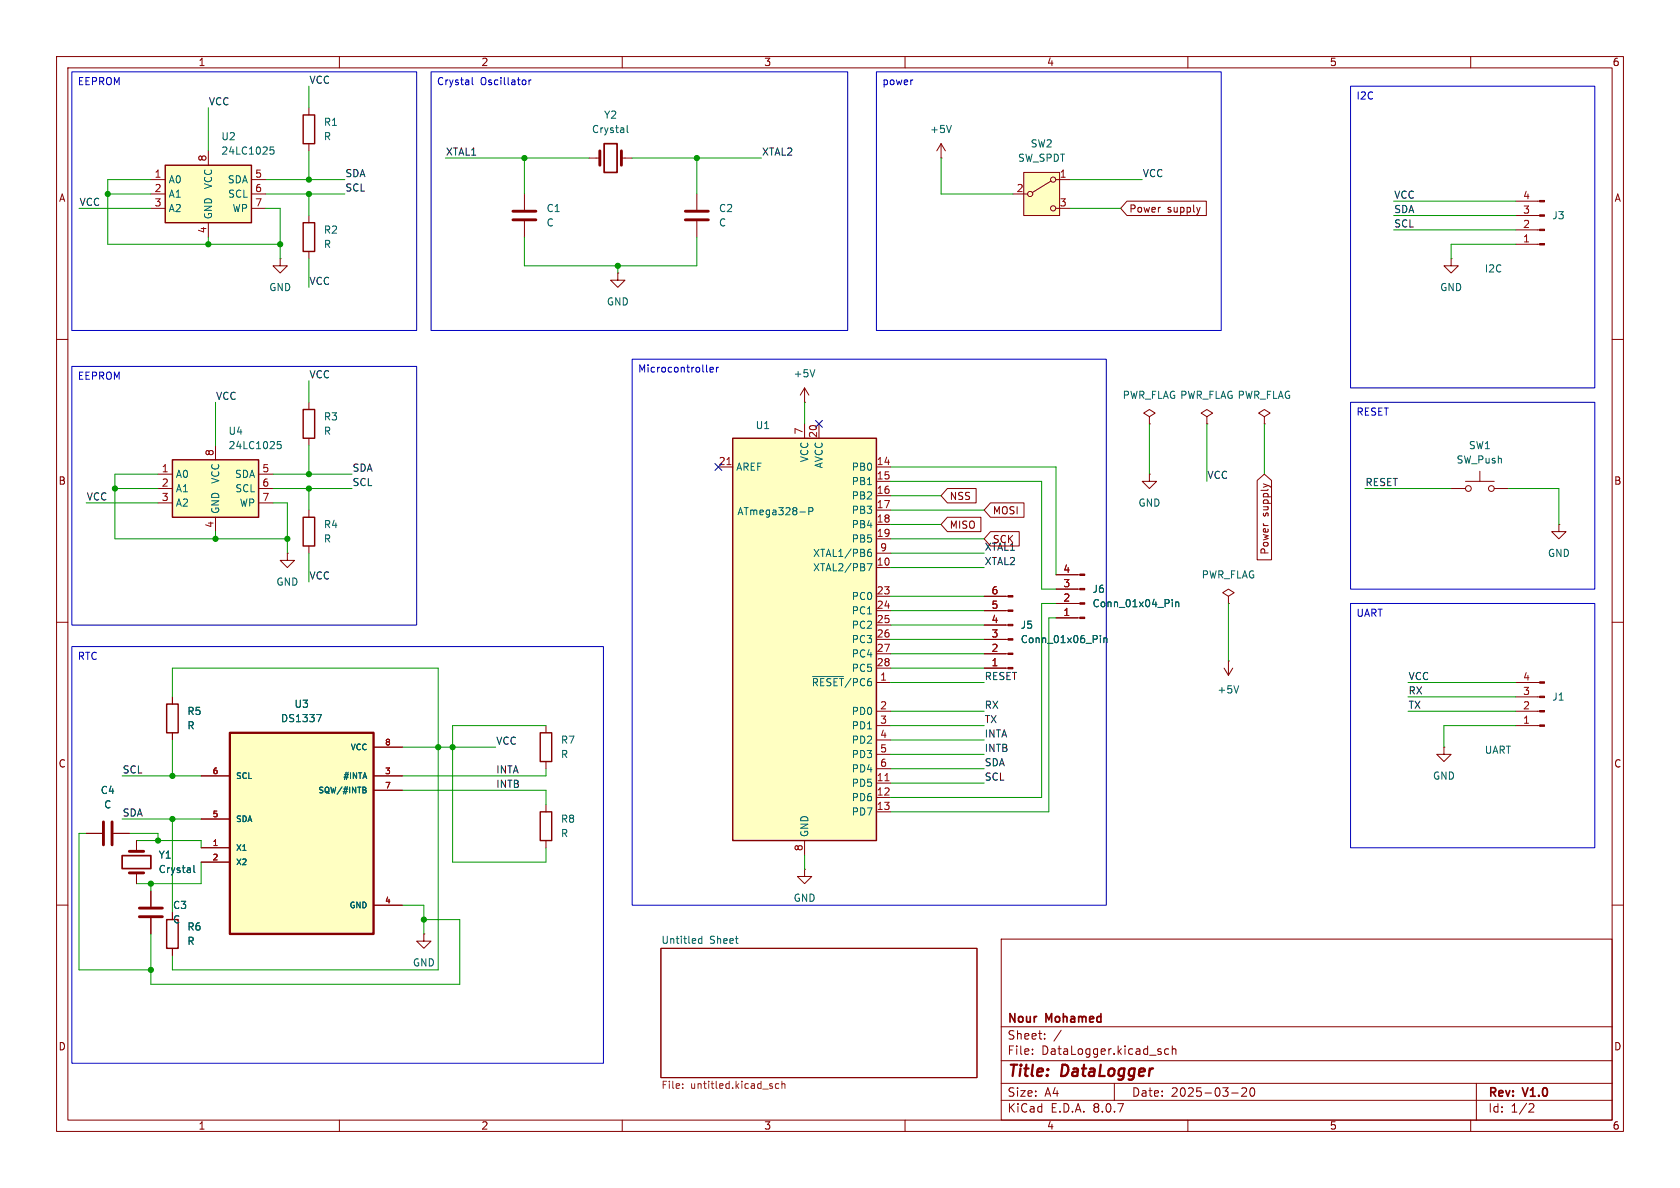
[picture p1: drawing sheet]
<svg xmlns="http://www.w3.org/2000/svg" width="297mm" height="210mm" viewBox="0 0 297 210" stroke-linecap="round" stroke-linejoin="round" font-family="sans-serif">
<g fill="none" stroke="#840000" stroke-width=".18">
<path d="M10 10h277v190h-277zM12 12h273v186h-273zM54.6 19.1v1.2M60 10v2M110 10v2M160 10v2M210 10v2M260 10v2M54.6 25.4v1.3M54.6 38.1v1.3M54.6 44.5v1.2M10 60h2"/>
<path d="M203.2 73.7l1-.7-1-.6-1 .6 1 .7v1.2M203.2 74.9h.1M285 60h2M10 110h2M285 110h2M255.3 132.1v1.3h1.2l-1.2 1.2-1.3-1.2h1.3M255.3 132.1h.1M268 120.7h4.2M268 123.2h4.2M268 125.7h4.2M268 128.3h4.2M10 160h2"/>
<path d="M116.8 167.6h55.9v22.9h-55.9zM177 166h108v32h-108zM285 160h2M60 198v2M110 198v2M160 198v2M177 194.5h108M177 191.5h108M177 187.5h108M177 181.5h108M182.5 186.3v.1M182.5 185.5v.1"/>
<path d="M184.7 183.6v.1M184.7 182.8v.1M187.6 182.1l-1.3 2M197 191.5v3M206.6 185.5l-.4-.1-.3 .3v.4l.1 .2h.6M207.2 185.5l.3-.1 .3 .1 .1 .9M207.2 184.9v1.5M210 198v2M217.7 193.2h1.2M219.5 192.4l.6-.1 .2 .1 .1 .3-.9 1.1h.9M221.1 192.4l.2-.1a.81 .81 0 0 1 .6 .6 .81 .81 0 0 1-.3 .8l-.1 .1a.81 .81 0 0 1-.4-1.4zM260 198v2"/>
<path d="M261 191.5v6.5M270.5 195.1l.5 .1 .2 .3-1 1.1h1"/>
</g>
<path d="M124.1 165.5v1.3M124.1 166l-.4-.1-.2 .3 .1 .5h.5" fill="none" stroke="#006464" stroke-width=".18"/>
<path d="M120.7 192.3v.1M120.7 191.6v.1M137.7 191.6h-.4l-.2 .2 .1 .5h.5M138.2 191.7l.2-.1h.3l.1 .8M138.2 191.1v1.3" fill="none" stroke="#725600" stroke-width=".18"/>
<path d="M53.6 20.3h2v5.1h-2zM53.6 39.4h2v5.1h-2z" fill="none" stroke="#840000" stroke-width=".25"/>
<g fill="#840000" stroke="#840000" stroke-width=".18">
<path d="M272.2 120.5h.8v.3h-.8z"/>
<path d="M272.2 123.1h.8v.2h-.8z"/>
<path d="M272.2 125.6h.8v.3h-.8z"/>
<path d="M272.2 128.1h.8v.3h-.8z"/>
</g>
<path d="M29.2 29.2h15.2v10.2h-15.2z" fill="#ffffc2"/>
<path d="M29.2 29.2h15.2v10.2h-15.2z" fill="none" stroke="#840000" stroke-width=".25"/>
<g fill="none" stroke="#840000" stroke-width=".18">
<path d="M26.7 31.8h2.5M26.7 34.3h2.5M26.7 36.8h2.5M36.8 26.7v2.5M36.8 39.4v2.5M44.4 31.8h2.6M44.4 34.3h2.6M44.4 36.8h2.6M268 35.6h4.2M268 38.1h4.2M256.5 45.7v1.3h1.3l-1.3 1.3-1.2-1.3h1.2M256.5 45.7h.1"/>
<path d="M268 40.6h4.2M268 43.2h4.2M223.5 73.7l1-.7-1-.6-1 .6 1 .7v1.2M223.5 74.9h.1"/>
</g>
<path d="M48.4 26h-.6l-.1 .6 .2-.1h.4l.1 .2v.4l-.2 .1-.5-.1" fill="none" stroke="#006464" stroke-width=".18"/>
<g fill="#840000" stroke="#840000" stroke-width=".18">
<path d="M272.2 35.4h.8v.3h-.8z"/>
<path d="M272.2 38h.8v.2h-.8z"/>
<path d="M272.2 40.5h.8v.3h-.8z"/>
<path d="M272.2 43.1h.8v.2h-.8z"/>
</g>
<path d="M30.5 81.3h15.2v10.1h-15.2z" fill="#ffffc2"/>
<path d="M30.5 81.3h15.2v10.1h-15.2zM53.6 91.4h2v5.1h-2z" fill="none" stroke="#840000" stroke-width=".25"/>
<g fill="none" stroke="#840000" stroke-width=".18">
<path d="M49.5 45.7v1.3h1.3l-1.3 1.3-1.2-1.3h1.2M49.5 45.7h.1M38.1 78.7v2.6M142.2 71.1h.1M142.2 68.6l-.7 1.3M142.2 68.6v2.5M142.2 68.6l.8 1.3M213.4 73.7l1-.7-1-.6-1.1 .6 1.1 .7v1.2M213.4 74.9h.1M27.9 83.8h2.6M27.9 86.4h2.6M27.9 88.9h2.6"/>
<path d="M38.1 91.4v2.6M45.7 83.8h2.6M45.7 86.4h2.6M45.7 88.9h2.6M54.6 90.2v1.2M54.6 96.5v1.3M174 105.4h4.2M174 108h4.2M174 110.5h4.2M174 113h4.2M174 115.6h4.2M174 118.1h4.2"/>
<path d="M216.4 118.1l.8 1.3M217.2 116.8h.1M217.2 116.8v2.6M217.9 118.1l-.7 1.3"/>
</g>
<path d="M49.7 78h-.6l-.1 .7 .2-.2 .4 .1 .1 .2v.4l-.2 .1-.5-.1M144.1 65.3l-.5 1.3M194.5 112.3v.2M194.5 112.8v.8M195.1 112.8v.8M195.1 112.9l.2-.1h.3l.1 .8M219 121.2l-.4 1.3" fill="none" stroke="#006464" stroke-width=".18"/>
<g fill="#840000" stroke="#840000" stroke-width=".18">
<path d="M178.2 105.3h.9v.2h-.9z"/>
<path d="M178.2 107.8h.9v.3h-.9z"/>
<path d="M178.2 110.4h.9v.2h-.9z"/>
<path d="M178.2 112.9h.9v.3h-.9z"/>
<path d="M178.2 115.4h.9v.3h-.9z"/>
<path d="M178.2 118h.9v.2h-.9z"/>
</g>
<path d="M181 30.5h6.3v7.6h-6.3z" fill="#ffffc2"/>
<g fill="none" stroke="#840000" stroke-width=".18">
<path d="M92.7 34.3v2.8M92.7 39.1v2.8M104.1 27.9h1.9M109.9 27.9h1.9M123.2 34.3v2.8M123.2 39.1v2.8M166.4 27.9h.1M166.4 25.4l-.8 1.3M166.4 25.4v2.5M166.4 25.4l.7 1.3M179.1 34.3h2.5M181 30.5h6.3v7.6h-6.3z"/>
<path d="M185.8 32l-3.3 2M186.7 31.8h2.5M186.7 36.8h2.5M109.2 48.3v1.2h1.3l-1.3 1.3-1.3-1.3h1.3M109.2 48.3h.1M203.2 83.8v1.3h1.3l-1.3 1.3-1.3-1.3h1.3M203.2 83.8h.1M256.5 86.4h2.6M259.1 85.1h5.1M261.6 83.3v1.8M264.2 86.4h2.5M275.6 92.7v1.3h1.3l-1.3 1.3-1.3-1.3h1.3"/>
<path d="M275.6 92.7h.1M186.7 101.6h4.2M186.7 104.1h4.2M186.7 106.7h4.2M186.7 109.2h4.2M217.2 105.4l1-.6-1-.7-1 .7 1 .6v1.3M217.2 106.7h.1M30.5 161.3v1.3M30.5 167.6v1.3M74.9 165.1v1.3h1.3l-1.3 1.2-1.2-1.2h1.2M74.9 165.1h.1"/>
<circle cx="182.1" cy="34.3" r=".46"/>
<circle cx="186.2" cy="36.8" r=".46"/>
<circle cx="186.2" cy="31.8" r=".46"/>
<circle cx="259.6" cy="86.4" r=".51"/>
<circle cx="263.7" cy="86.4" r=".51"/>
</g>
<path d="M110.9 22.2v1.1l.2 .1M168.2 22.2l-.4 1.2M207.2 106v.1M207.2 106.4v.9M207.8 106.4v.9M207.8 106.5l.2-.1 .3 .1 .1 .8" fill="none" stroke="#006464" stroke-width=".18"/>
<path d="M90.7 38.9h4M90.7 37.3h4M106 26.7v2.5M109.9 26.7v2.5M121.2 38.9h4M121.2 37.3h4" fill="none" stroke="#840000" stroke-width=".51"/>
<g fill="#840000" stroke="#840000" stroke-width=".18">
<path d="M190.9 101.5h.9v.2h-.9z"/>
<path d="M190.9 104h.9v.3h-.9z"/>
<path d="M190.9 106.6h.9v.2h-.9z"/>
<path d="M190.9 109.1h.9v.2h-.9z"/>
</g>
<path d="M106.8 25.4h2.3v5.1h-2.3z" fill="none" stroke="#840000" stroke-width=".3"/>
<path d="M29.5 162.6h2v5h-2z" fill="none" stroke="#840000" stroke-width=".25"/>
<path d="M40.6 129.5h25.4v35.6h-25.4z" fill="#ffffc2"/>
<path d="M40.6 129.5h25.4v35.6h-25.4z" fill="none" stroke="#840000" stroke-width=".41"/>
<g fill="none" stroke="#840000" stroke-width=".18">
<path d="M30.5 123.2v1.3M30.5 129.5v1.3M35.6 137.2h5M66 137.2h5.1M66 139.7h5.1M66 132.1h5.1M96.5 128.3v1.2M96.5 134.6v1.3M15.2 147.3h2.8M20.1 147.3h2.8M24.1 148.6v1.9M24.1 154.3v1.9"/>
<path d="M26.7 157.5v2.8M35.6 149.9h5M35.6 152.4h5M35.6 144.8h5M142.2 153.7v1.2h1.3l-1.3 1.3-1.2-1.3h1.2M142.2 153.7h.1M26.7 162.3v2.8M66 160h5.1"/>
</g>
<path d="M56 126.3h.8l-.5 1.3M64.1 139.1l.5 .1 .1 .2-.2 .2M64.1 139.6h.4M64.5 139.6l.2 .2v.3l-.6 .1M34.3 153v1.1l.2 .1" fill="none" stroke="#006464" stroke-width=".18"/>
<path d="M29.5 124.5h2v5h-2zM95.5 129.5h2v5.1h-2z" fill="none" stroke="#840000" stroke-width=".25"/>
<path d="M18.3 145.3v4.1M19.8 145.3v4.1M22.9 154.3h2.5M22.9 150.5h2.5M24.6 162.1h4.1M24.6 160.5h4.1" fill="none" stroke="#840000" stroke-width=".51"/>
<path d="M21.6 151.3h5.1v2.2h-5.1z" fill="none" stroke="#840000" stroke-width=".3"/>
<path d="M129.5 77.5h25.4v71.1h-25.4z" fill="#ffffc2"/>
<path d="M53.6 72.4h2v5.1h-2zM129.5 77.5h25.4v71.1h-25.4zM95.5 143.5h2v5.1h-2z" fill="none" stroke="#840000" stroke-width=".25"/>
<g fill="none" stroke="#840000" stroke-width=".18">
<path d="M199.2 35.6h14.1v2.5h-14.1l-1.1-1.3zM212.2 36.7l-.3 .8M54.6 71.1v1.3M54.6 77.5v1.2M142.2 74.9v2.6M144.8 74.9v2.6M50.8 97.8v1.3h1.3l-1.3 1.2-1.3-1.2h1.3M50.8 97.8h.1M127 82.6h2.5M154.9 82.6h2.6M154.9 85.1h2.6M154.9 87.6h2.6"/>
<path d="M154.9 90.2h2.6M154.9 92.7h2.6M154.9 95.3h2.6M154.9 97.8h2.6M167.5 86.4h5.1v2.5h-5.1l-1.1-1.3zM167.5 91.4h5.9v2.6h-5.9l-1.1-1.3zM175.1 94h5.1v2.5h-5.1l-1.1-1.2zM175.1 88.9h5.9v2.5h-5.9l-1.1-1.2zM222.2 84.9l1.3-1.1 1.3 1.1v14.1h-2.6zM223.3 85.5l.9 .3M154.9 100.3h2.6M154.9 105.4h2.6"/>
<path d="M154.9 108h2.6M154.9 110.5h2.6M154.9 113h2.6M154.9 115.6h2.6M154.9 118.1h2.6M174 105.4h3.8M174 108h3.8M174 110.5h3.8M174 113h3.8M174 115.6h3.8M174 118.1h3.8M186.7 109.2h3.8"/>
<path d="M186.7 106.7h3.8M186.7 104.1h3.8M186.7 101.6h3.8M30.5 123.2v1.3M30.5 129.5v1.3M35.6 137.2h5M66 137.2h5.1M66 139.7h5.1M66 132.1h5.1M154.9 120.7h2.6M154.9 138.4h2.6M154.9 125.7h2.6"/>
<path d="M154.9 128.3h2.6M154.9 130.8h2.6M154.9 133.4h2.6M154.9 135.9h2.6M15.2 147.3h2.8M20.1 147.3h2.8M24.1 148.6v1.3M24.1 154.9v1.3M26.7 157.5v2.8M35.6 149.9h5M35.6 152.4h5M35.6 144.8h5"/>
<path d="M96.5 142.2v1.3M96.5 148.6v1.3M142.2 148.6v2.5M154.9 141h2.6M154.9 143.5h2.6M26.7 162.3v2.8M30.5 161.3v1.3M30.5 167.6v1.3M66 160h5.1"/>
</g>
<g fill="none" stroke="#006464" stroke-width=".18">
<path d="M141.4 90.5h1M143 90.4l.6-.1 .1-.1v-.3l-.7-.2v1.3M153.3 99.6h.9l-.6 1.3M153.4 97.7l.4-.1 .3 .2-.1 .5-.4 .1-.2-.2M154 97.1l-.4 .1-.2 .2M143.6 119.6h5.5M194.5 112.3v.2M194.5 112.8v.8M195.1 112.8v.8M195.1 112.9l.2-.1h.3l.1 .8M207.2 106v.1M207.2 106.4v.9"/>
<path d="M207.8 106.4v.9M207.8 106.5l.2-.1 .3 .1 .1 .8M56 126.3h.8l-.5 1.3M64.1 139.1l.5 .1 .1 .2-.2 .2M64.1 139.6h.4M64.5 139.6l.2 .2v.3l-.6 .1M34.3 153v1.1l.2 .1"/>
</g>
<path d="M128.5 82.1h.7M156.5 138h.7" fill="none" stroke="#a90000" stroke-width=".18"/>
<g fill="none" stroke="#0000c2" stroke-width=".18">
<path d="M12.7 12.7h61v45.7h-61zM76.2 12.7h73.7v45.7h-73.7zM83.5 13.7v1.1l.2 .2M92.9 14.2l.1 .2-.1 .5M93.5 14.1v.9M93.9 14.1l-.4 .3M154.9 12.7h61v45.7h-61zM161.3 14.1h.1M238.8 15.2h43.1v53.4h-43.1zM12.7 64.8h61v45.7h-61zM111.8 63.5h83.8v96.5h-83.8zM124.9 65.6l.2 .2"/>
<path d="M125.5 65.4l.6-.2v-.2l-.4-.1-.2 .2 .1 .6h.5M126.7 64.9v.9M127 64.9l-.3 .3M238.8 71.1h43.1v33h-43.1zM12.7 114.3h94v73.7h-94zM238.8 106.7h43.1v43.2h-43.1z"/>
</g>
<g fill="none" stroke="#009600" stroke-width=".18">
<path d="M36.8 19.1v7.6M54.6 15.2v3.9M14 36.8h12.7M19 34.3h7.7M26.7 31.8h-7.7v11.4h30.5M47 31.8h14M47 36.8h2.5v8.9M47 34.3h14M54.6 26.7v5.1M54.6 34.3v3.8M78.7 27.9h25.4M92.7 27.9v6.4"/>
<path d="M111.8 27.9h22.8M123.2 27.9v6.4M166.4 27.9v6.4h12.7M189.2 31.8h12.7M189.2 36.8h8.9M246.4 38.1h21.6M246.4 35.6h21.6M36.8 41.9v1.3M54.6 45.7v5.1M92.7 41.9v5.1h30.5v-5.1M109.2 47v1.3M246.4 40.6h21.6"/>
<path d="M268 43.2h-11.5v2.5M38.1 71.1v7.6M54.6 67.3v3.8M54.6 78.7v5.1M142.2 71.1v3.8M203.2 74.9v8.9M213.4 74.9v10.2M223.5 74.9v8.9M15.2 88.9h12.7M20.3 86.4h7.6M27.9 83.8h-7.6v11.5h30.5M38.1 94v1.3"/>
<path d="M48.3 86.4h13.9M48.3 83.8h13.9M48.3 88.9h2.5v8.9M54.6 86.4v3.8M54.6 97.8v5.1M157.5 92.7h8.9M157.5 87.6h8.9M157.5 90.2h16.5M157.5 95.3h16.5M157.5 82.6h29.2v19M157.5 85.1h26.6v19h2.6M157.5 97.8h16.5"/>
<path d="M241.3 86.4h15.2M266.7 86.4h8.9v6.3M157.5 118.1h16.5M157.5 100.3h16.5M157.5 105.4h16.5M157.5 110.5h16.5M157.5 113h16.5M157.5 115.6h16.5M157.5 108h16.5M186.7 106.7h-2.6v34.3h-26.6M186.7 109.2h-1.3v34.3h-27.9M217.2 106.7v10.1"/>
<path d="M21.6 137.2h14M30.5 123.2v-5.1h47v53.4h-47v-2.6M30.5 130.8v6.4M71.1 139.7h25.4v2.5M71.1 132.1h16.5M96.5 135.9v1.3h-25.4M96.5 128.3h-16.5v24.1h16.5v-2.5M157.5 125.7h16.5M157.5 128.3h16.5M157.5 120.7h16.5M157.5 138.4h16.5M157.5 133.4h16.5"/>
<path d="M157.5 135.9h16.5M157.5 130.8h16.5M248.9 125.7h19.1M248.9 123.2h19.1M248.9 120.7h19.1M268 128.3h-12.7v3.8M15.2 147.3h-1.2v24.2h12.7M21.6 144.8h14M22.9 147.3h5v1.3M24.1 148.6h11.5v1.3M26.7 156.2v1.3M30.5 144.8v16.5"/>
<path d="M35.6 152.4v3.8h-11.5M142.2 151.1v2.6M71.1 160h3.8v5.1M74.9 162.6h6.4v11.4h-54.6v-8.9"/>
</g>
<path d="M144.2 74.3l1.2 1.2M145.4 74.3l-1.2 1.2M126.4 81.9l1.2 1.3M127.6 81.9l-1.2 1.3" fill="none" stroke="#000084" stroke-width=".18"/>
<g fill="#009600" stroke="#009600" stroke-width=".18">
<circle cx="123.2" cy="27.9" r=".46"/>
<circle cx="80" cy="132.1" r=".46"/>
<circle cx="77.5" cy="132.1" r=".46"/>
<circle cx="74.9" cy="162.6" r=".46"/>
<circle cx="26.7" cy="156.2" r=".46"/>
<circle cx="27.9" cy="148.6" r=".46"/>
<circle cx="38.1" cy="95.3" r=".46"/>
<circle cx="30.5" cy="137.2" r=".46"/>
<circle cx="30.5" cy="144.8" r=".46"/>
<circle cx="54.6" cy="31.8" r=".46"/>
<circle cx="54.6" cy="34.3" r=".46"/>
<circle cx="92.7" cy="27.9" r=".46"/>
<circle cx="54.6" cy="83.8" r=".46"/>
<circle cx="54.6" cy="86.4" r=".46"/>
<circle cx="109.2" cy="47" r=".46"/>
<circle cx="49.5" cy="43.2" r=".46"/>
<circle cx="36.8" cy="43.2" r=".46"/>
<circle cx="19" cy="34.3" r=".46"/>
<circle cx="50.8" cy="95.3" r=".46"/>
<circle cx="20.3" cy="86.4" r=".46"/>
<circle cx="26.7" cy="171.5" r=".46"/>
</g>
<g font-size="2.8" fill="#840000">
<text x="178" y="190.9">Title:</text>
<text x="187.7" y="190.9">DataLogger</text>
</g>
<g font-size="2.1" fill="#840000">
<text x="178" y="184">Sheet:</text>
<text x="178" y="181.2">Nour</text>
<text x="185" y="181.2">Mohamed</text>
<text x="178" y="186.7">File:</text>
<text x="184.1" y="186.7">DataLogger.kicad_sch</text>
<text x="178" y="196.9">KiCad</text>
<text x="178" y="194.1">Size:</text>
<text x="184.7" y="194.1">A4</text>
<text x="185.7" y="196.9">E.D.A.</text>
<text x="193.3" y="196.9">8.0.7</text>
<text x="200" y="194.1">Date:</text>
<text x="207" y="194.1">2025-03-20</text>
<text x="263" y="194.3">Rev:</text>
<text x="263" y="196.9">Id:</text>
<text x="267.1" y="196.9">1/2</text>
<text x="269.4" y="194.3">V1.0</text>
</g>
<g font-size="1.8" fill="#840000">
<text x="35" y="11.9">1</text>
<text x="85" y="11.9">2</text>
<text x="135" y="11.9">3</text>
<text x="185" y="11.9">4</text>
<text x="235" y="11.9">5</text>
<text x="285" y="11.9">6</text>
<text x="10.3" y="35.9">A</text>
<text x="285.3" y="35.9">A</text>
<text x="199.5" y="37.8">Power</text>
<text x="206.3" y="37.8">supply</text>
<text x="10.3" y="85.9">B</text>
<text x="167.8" y="88.6">NSS</text>
<text x="285.3" y="85.9">B</text>
<text x="167.8" y="93.7">MISO</text>
<text x="175.4" y="91.1">MOSI</text>
<text x="224.5" y="91.4" transform="rotate(-90 224.5 91.4)">supply</text>
<text x="224.5" y="98.2" transform="rotate(-90 224.5 98.2)">Power</text>
<text x="10.3" y="135.9">C</text>
<text x="285.3" y="135.9">C</text>
<text x="10.3" y="185.9">D</text>
<text x="285.3" y="185.9">D</text>
<text x="35" y="199.9">1</text>
<text x="85" y="199.9">2</text>
<text x="135" y="199.9">3</text>
<text x="185" y="199.9">4</text>
<text x="235" y="199.9">5</text>
<text x="285" y="199.9">6</text>
</g>
<g font-size="1.8" fill="#0000c2">
<text x="13.7" y="15.4">EEPROM</text>
<text x="77.2" y="15.4">Crystal</text>
<text x="84.9" y="15.4">Oscillator</text>
<text x="155.9" y="15.4">power</text>
<text x="239.7" y="17.9">I2C</text>
<text x="13.7" y="67.4">EEPROM</text>
<text x="112.7" y="66.2">Microcontroller</text>
<text x="239.7" y="73.8">RESET</text>
<text x="239.7" y="109.4">UART</text>
<text x="13.7" y="117">RTC</text>
</g>
<g font-size="1.8" fill="#0f0f0f">
<text x="54.6" y="14.9">VCC</text>
<text x="36.8" y="18.7">VCC</text>
<text x="78.7" y="27.6">XTAL1</text>
<text x="134.6" y="27.6">XTAL2</text>
<text x="61" y="33.9">SCL</text>
<text x="61" y="31.4">SDA</text>
<text x="201.9" y="31.4">VCC</text>
<text x="246.4" y="35.2">VCC</text>
<text x="14" y="36.5">VCC</text>
<text x="246.4" y="40.3">SCL</text>
<text x="246.4" y="37.8">SDA</text>
<text x="54.6" y="50.5">VCC</text>
<text x="38.1" y="70.8">VCC</text>
<text x="54.6" y="67">VCC</text>
<text x="62.2" y="83.5">SDA</text>
<text x="15.2" y="88.6">VCC</text>
<text x="62.2" y="86">SCL</text>
<text x="213.4" y="84.7">VCC</text>
<text x="241.3" y="86">RESET</text>
<text x="174" y="100">XTAL2</text>
<text x="174" y="97.4">XTAL1</text>
<text x="175.4" y="96.2">SCK</text>
<text x="54.6" y="102.5">VCC</text>
<text x="174" y="125.4">RX</text>
<text x="174" y="120.3">RESET</text>
<text x="248.9" y="122.8">RX</text>
<text x="248.9" y="125.4">TX</text>
<text x="248.9" y="120.3">VCC</text>
<text x="87.6" y="131.7">VCC</text>
<text x="174" y="130.5">INTA</text>
<text x="174" y="127.9">TX</text>
<text x="21.6" y="136.8">SCL</text>
<text x="87.6" y="136.8">INTA</text>
<text x="174" y="133">INTB</text>
<text x="174" y="135.5">SDA</text>
<text x="87.6" y="139.4">INTB</text>
<text x="174" y="138.1">SCL</text>
<text x="21.6" y="144.4">SDA</text>
</g>
<g font-size="1.8" fill="#006464">
<text x="57.2" y="22.5">R1</text>
<text x="104.6" y="23.7">Crystal</text>
<text x="106.7" y="21.2">Y2</text>
<text x="164.3" y="23.7">+5V</text>
<text x="39" y="27.5">24LC1025</text>
<text x="39" y="25">U2</text>
<text x="57.2" y="25">R</text>
<text x="179.9" y="28.8">SW_SPDT</text>
<text x="182.1" y="26.3">SW2</text>
<text x="29.7" y="32.6">A0</text>
<text x="29.7" y="35.2">A1</text>
<text x="37.7" y="33.5" transform="rotate(-90 37.7 33.5)">VCC</text>
<text x="40.2" y="32.6">SDA</text>
<text x="40.2" y="35.2">SCL</text>
<text x="29.7" y="37.7">A2</text>
<text x="37.7" y="38.9" transform="rotate(-90 37.7 38.9)">GND</text>
<text x="41" y="37.7">WP</text>
<text x="57.2" y="41.5">R2</text>
<text x="96.5" y="37.7">C1</text>
<text x="96.5" y="40.2">C</text>
<text x="127" y="37.7">C2</text>
<text x="127" y="40.2">C</text>
<text x="274.3" y="39">J3</text>
<text x="57.2" y="44">R</text>
<text x="47.5" y="51.7">GND</text>
<text x="254.5" y="51.7">GND</text>
<text x="262.4" y="48.4">I2C</text>
<text x="107.2" y="54.2">GND</text>
<text x="140.2" y="66.9">+5V</text>
<text x="198.4" y="70.7">PWR_FLAG PWR_FLAG PWR_FLAG</text>
<text x="40.3" y="77.1">U4</text>
<text x="57.2" y="74.5">R3</text>
<text x="57.2" y="77.1">R</text>
<text x="133.5" y="76">U1</text>
<text x="40.3" y="79.6">24LC1025</text>
<text x="130" y="83.4">AREF</text>
<text x="143.1" y="81.8" transform="rotate(-90 143.1 81.8)">VCC</text>
<text x="145.6" y="82.9" transform="rotate(-90 145.6 82.9)">AVCC</text>
<text x="150.5" y="83.4">PB0</text>
<text x="257.4" y="82.1">SW_Push</text>
<text x="259.6" y="79.6">SW1</text>
<text x="31" y="84.7">A0</text>
<text x="31" y="87.2">A1</text>
<text x="31" y="89.8">A2</text>
<text x="39" y="85.6" transform="rotate(-90 39 85.6)">VCC</text>
<text x="41.4" y="84.7">SDA</text>
<text x="41.5" y="87.2">SCL</text>
<text x="42.3" y="89.8">WP</text>
<text x="150.5" y="86">PB1</text>
<text x="150.5" y="88.5">PB2</text>
<text x="201.2" y="89.8">GND</text>
<text x="39" y="90.9" transform="rotate(-90 39 90.9)">GND</text>
<text x="57.2" y="93.6">R4</text>
<text x="130.3" y="91.3">ATmega328-P</text>
<text x="150.5" y="91">PB3</text>
<text x="150.5" y="93.6">PB4</text>
<text x="57.2" y="96.1">R</text>
<text x="143.6" y="101.2">XTAL2/PB7</text>
<text x="143.6" y="98.7">XTAL1/PB6</text>
<text x="150.5" y="96.1">PB5</text>
<text x="273.6" y="98.7">GND</text>
<text x="48.8" y="103.7">GND</text>
<text x="150.5" y="106.3">PC0</text>
<text x="193" y="105">J6</text>
<text x="193" y="107.5">Conn_01x04_Pin</text>
<text x="212.4" y="102.5">PWR_FLAG</text>
<text x="150.5" y="108.8">PC1</text>
<text x="150.5" y="111.4">PC2</text>
<text x="150.5" y="113.9">PC3</text>
<text x="180.3" y="111.4">J5</text>
<text x="180.3" y="113.9">Conn_01x06_Pin</text>
<text x="150.5" y="116.4">PC4</text>
<text x="150.5" y="119">PC5</text>
<text x="52" y="125.3">U3</text>
<text x="143.4" y="121.5">~{RESET}/PC6</text>
<text x="215.1" y="122.8">+5V</text>
<text x="274.3" y="124.1">J1</text>
<text x="33" y="126.6">R5</text>
<text x="33" y="129.1">R</text>
<text x="49.6" y="127.9">DS1337</text>
<text x="99.1" y="131.7">R7</text>
<text x="150.5" y="126.6">PD0</text>
<text x="150.5" y="129.1">PD1</text>
<text x="150.5" y="131.7">PD2</text>
<text x="99.1" y="134.2">R</text>
<text x="150.5" y="134.2">PD3</text>
<text x="150.5" y="136.8">PD4</text>
<text x="262.4" y="133.5">UART</text>
<text x="17.7" y="140.6">C4</text>
<text x="18.3" y="143.1">C</text>
<text x="150.5" y="139.3">PD5</text>
<text x="150.5" y="141.8">PD6</text>
<text x="253.2" y="138">GND</text>
<text x="99.1" y="145.6">R8</text>
<text x="99.1" y="148.2">R</text>
<text x="143.1" y="148.1" transform="rotate(-90 143.1 148.1)">GND</text>
<text x="150.5" y="144.4">PD7</text>
<text x="27.9" y="152">Y1</text>
<text x="27.9" y="154.5">Crystal</text>
<text x="30.5" y="160.9">C3</text>
<text x="140.2" y="159.6">GND</text>
<text x="30.5" y="163.4">C</text>
<text x="33" y="164.7">R6</text>
<text x="33" y="167.2">R</text>
<text x="116.8" y="166.9">Untitled</text>
<text x="125.4" y="166.9">Sheet</text>
<text x="72.9" y="171">GND</text>
</g>
<g font-size="1.8" fill="#a90000">
<text x="36.6" y="28.6" transform="rotate(-90 36.6 28.6)">8</text>
<text x="27.2" y="31.5">1</text>
<text x="27.2" y="34">2</text>
<text x="45" y="31.5">5</text>
<text x="45" y="34">6</text>
<text x="179.6" y="34">2</text>
<text x="187.3" y="31.5">1</text>
<text x="269.2" y="35.3">4</text>
<text x="27.2" y="36.6">3</text>
<text x="36.6" y="41.3" transform="rotate(-90 36.6 41.3)">4</text>
<text x="45" y="36.6">7</text>
<text x="187.3" y="36.6">3</text>
<text x="269.2" y="40.4">2</text>
<text x="269.2" y="37.8">3</text>
<text x="269.2" y="42.9">1</text>
<text x="142" y="76.9" transform="rotate(-90 142 76.9)">7</text>
<text x="144.5" y="77.5" transform="rotate(-90 144.5 77.5)">20</text>
<text x="28.5" y="83.6">1</text>
<text x="37.8" y="80.7" transform="rotate(-90 37.8 80.7)">8</text>
<text x="46.3" y="83.6">5</text>
<text x="127" y="82.3">21</text>
<text x="154.9" y="82.3">14</text>
<text x="28.5" y="86.1">2</text>
<text x="28.5" y="88.6">3</text>
<text x="46.3" y="86.1">6</text>
<text x="46.3" y="88.6">7</text>
<text x="154.9" y="84.8">15</text>
<text x="154.9" y="87.4">16</text>
<text x="154.9" y="89.9">17</text>
<text x="37.8" y="93.4" transform="rotate(-90 37.8 93.4)">4</text>
<text x="154.9" y="92.5">18</text>
<text x="154.9" y="95">19</text>
<text x="154.9" y="100.1">10</text>
<text x="155.5" y="97.5">9</text>
<text x="187.9" y="101.3">4</text>
<text x="154.9" y="105.2">23</text>
<text x="154.9" y="107.7">24</text>
<text x="175.2" y="107.7">5</text>
<text x="175.2" y="105.2">6</text>
<text x="187.9" y="106.4">2</text>
<text x="187.9" y="103.9">3</text>
<text x="154.9" y="110.2">25</text>
<text x="154.9" y="112.8">26</text>
<text x="175.2" y="112.8">3</text>
<text x="175.2" y="110.2">4</text>
<text x="187.9" y="109">1</text>
<text x="154.9" y="115.3">27</text>
<text x="154.9" y="117.9">28</text>
<text x="175.2" y="117.9">1</text>
<text x="175.2" y="115.3">2</text>
<text x="155.5" y="120.4">1</text>
<text x="155.5" y="125.5">2</text>
<text x="269.2" y="125.5">2</text>
<text x="269.2" y="122.9">3</text>
<text x="269.2" y="120.4">4</text>
<text x="155.5" y="128">3</text>
<text x="155.5" y="130.6">4</text>
<text x="269.2" y="128">1</text>
<text x="155.5" y="133.1">5</text>
<text x="155.5" y="135.6">6</text>
<text x="154.9" y="138.2">11</text>
<text x="154.9" y="140.7">12</text>
<text x="154.9" y="143.3">13</text>
<text x="142" y="150.6" transform="rotate(-90 142 150.6)">8</text>
</g>
<g font-size="1.8" fill="#725600">
<text x="116.8" y="192.8">File:</text>
<text x="122.1" y="192.8">untitled.kicad_sch</text>
</g>
<g font-size="1.4" fill="#a90000">
<text x="68" y="131.8">8</text>
<text x="37.5" y="136.9">6</text>
<text x="68" y="136.9">3</text>
<text x="68" y="139.4">7</text>
<text x="37.5" y="149.6">1</text>
<text x="37.5" y="144.5">5</text>
<text x="37.5" y="152.1">2</text>
<text x="68" y="159.8">4</text>
</g>
<g font-size="1.4" fill="#006464">
<text x="41.7" y="137.9">SCL</text>
<text x="60.6" y="137.9">#INTA</text>
<text x="61.9" y="132.8">VCC</text>
<text x="56.2" y="140.4">SQW/#INTB</text>
<text x="41.7" y="145.5">SDA</text>
<text x="41.7" y="150.6">X1</text>
<text x="41.7" y="153.1">X2</text>
<text x="61.7" y="160.8">GND</text>
</g>
</svg>
